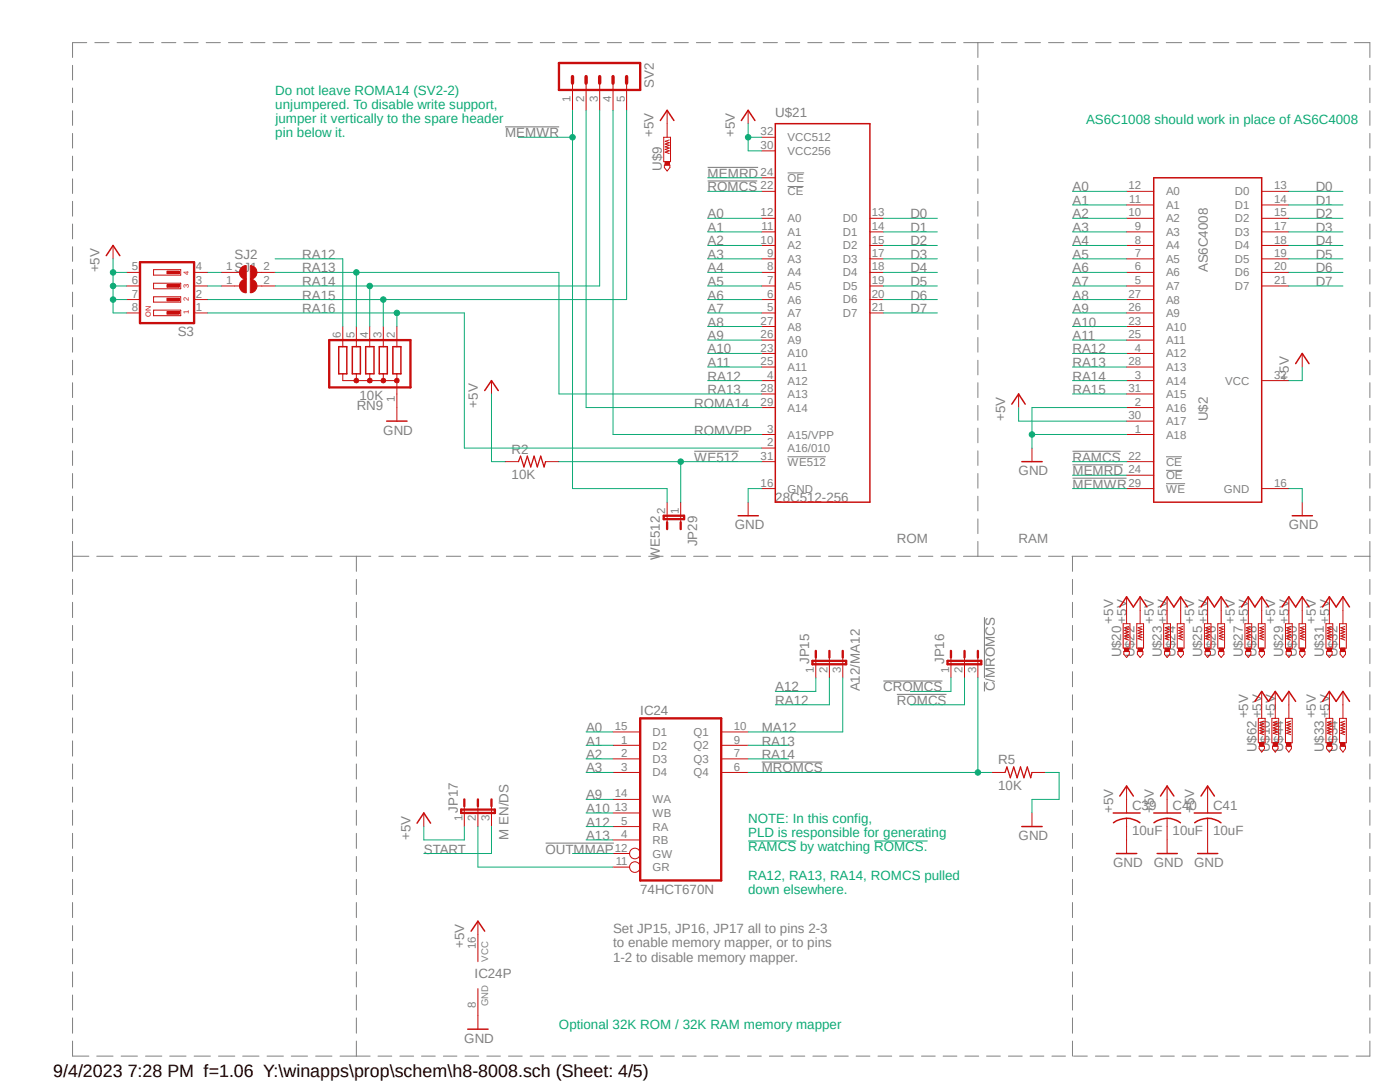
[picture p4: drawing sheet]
<svg xmlns="http://www.w3.org/2000/svg" width="279mm" height="216mm" viewBox="0 0 279 216" stroke-linecap="round" stroke-linejoin="round" font-family="sans-serif">
<path d="M14.4 8.4l259.1 202.5M273.5 8.4l-259.1 202.5" fill="none" stroke="#fff" stroke-width=".2"/>
<g fill="none" stroke="#808080" stroke-width=".2">
<path d="M14.5 13v3M14.5 17.6v2.9M17.3 8.5h-2.8v3M18.9 8.5h2.9M23.4 8.5h2.8M27.8 8.5h2.8M32.3 8.5h2.8M36.7 8.5h2.8M41.1 8.5h2.9M45.6 8.5h2.8M50 8.5h2.9M54.5 8.5h2.9"/>
<path d="M58.9 8.5h2.9M63.4 8.5h2.9M67.8 8.5h2.9M72.3 8.5h2.8M76.7 8.5h2.9M81.2 8.5h2.8M85.6 8.5h2.9M90 8.5h2.9M94.5 8.5h2.9M98.9 8.5h2.9M103.4 8.5h2.9M107.8 8.5h2.9"/>
<path d="M112.3 8.5h2.8M116.8 8.5h2.8M121.2 8.5h2.8M125.6 8.5h2.9M130.1 8.5h2.8M134.5 8.5h2.9M139 8.5h2.8M143.4 8.5h2.9M147.9 8.5h2.8M152.3 8.5h2.9M156.8 8.5h2.8M161.2 8.5h2.8"/>
<path d="M165.7 8.5h2.8M170.1 8.5h2.8M174.5 8.5h2.9M179 8.5h2.8M183.4 8.5h2.9M187.9 8.5h2.8M192.3 8.5h6M195.2 8.5v3M195.2 13v3M195.2 17.6v2.9M199.9 8.5h3.1M204.6 8.5h3"/>
<path d="M209.3 8.5h3M214 8.5h3M218.7 8.5h3M223.4 8.5h3M228 8.5h3.1M232.7 8.5h3.1M237.4 8.5h3.1M242.1 8.5h3.1M246.8 8.5h3.1M251.5 8.5h3.1M256.2 8.5h3.1M260.9 8.5h3.1"/>
<path d="M265.6 8.5h3.1M270.3 8.5h3.1v3M273.4 13v3M273.4 17.6v2.9M14.5 22.1v2.9M14.5 26.6v2.9M14.5 31.2v2.9M14.5 35.7v2.9M157.2 37.2h3.2M157.2 34.5h3.3M195.2 22.1v2.9M195.2 26.6v2.9"/>
<path d="M195.2 31.2v2.9M195.2 35.7v2.9M273.4 22.1v2.9M273.4 26.6v2.9M273.4 31.2v2.9M273.4 35.7v2.9M14.5 40.2v2.9M14.5 44.7v3M14.5 49.2v3M14.5 53.8v2.9M14.5 58.3v2.9M195.2 40.2v2.9"/>
<path d="M195.2 44.7v3M195.2 49.2v3M195.2 53.8v2.9M195.2 58.3v2.9M273.4 40.2v2.9M273.4 44.7v3M273.4 49.2v3M273.4 53.8v2.9M273.4 58.3v2.9M14.5 62.8v2.9M14.5 67.4v2.9M14.5 71.9v2.9"/>
<path d="M14.5 76.4v2.9M195.2 62.8v2.9M195.2 67.4v2.9M195.2 71.9v2.9M195.2 76.4v2.9M273.4 62.8v2.9M273.4 67.4v2.9M273.4 71.9v2.9M273.4 76.4v2.9M14.5 80.9v3M14.5 85.4v2.9M14.5 90v2.9"/>
<path d="M14.5 94.5v2.9M14.5 99v2.9M157.2 91.1h7.6M195.2 80.9v3M195.2 85.4v2.9M195.2 90v2.9M195.2 94.5v2.9M195.2 99v2.9M232.7 91.1h3.2M232.7 93.9h3.3M232.7 96.5h3.8M273.4 80.9v3"/>
<path d="M273.4 85.4v2.9M273.4 90v2.9M273.4 94.5v2.9M273.4 99v2.9M14.5 103.5v3M14.5 108v6M14.5 115.6v3M14.5 111h3.2M19.3 111h3.3M24.2 111h3.2M29 111h3.3M33.9 111h3.2"/>
<path d="M38.7 111h3.3M43.6 111h3.3M48.4 111h3.3M53.3 111h3.3M58.1 111h3.3M63 111h3.3M67.9 111h6.1M71.1 111v3M71.1 115.6v3M75.6 111h2.9M80.1 111h2.9M84.6 111h2.9"/>
<path d="M89.1 111h2.8M93.6 111h2.8M98 111h2.9M102.5 111h2.9M107 111h2.9M111.5 111h2.9M116 111h2.9M120.5 111h2.9M125 111h2.8M129.5 111h2.8M133.9 111h2.9M138.4 111h2.9"/>
<path d="M142.9 111h2.9M147.4 111h2.9M151.9 111h2.9M156.4 111h2.9M160.9 111h2.8M165.4 111h2.8M169.8 111h2.9M174.3 111h2.9M178.8 111h2.9M183.3 111h2.9M187.8 111h2.9M192.3 111h6"/>
<path d="M195.2 103.5v3M195.2 108v3M199.9 111h3.1M204.6 111h3M209.3 111h3M214 111h3M214 111v3M214 115.6v3M218.7 111h3M223.4 111h3M228 111h3.1M232.7 111h3.1"/>
<path d="M237.4 111h3.1M242.1 111h3.1M246.8 111h3.1M251.5 111h3.1M256.2 111h3.1M260.9 111h3.1M265.6 111h3.1M270.3 111h3.1M273.4 103.5v3M273.4 108v6M273.4 115.6v3M14.5 120.2v3"/>
<path d="M14.5 124.8v3M14.5 129.4v3M14.5 134v3M14.5 138.6v3M71.1 120.2v3M71.1 124.8v3M71.1 129.4v3M71.1 134v3M71.1 138.6v3M214 120.2v3M214 124.8v3M214 129.4v3"/>
<path d="M214 134v3M214 138.6v3M273.4 120.2v3M273.4 124.8v3M273.4 129.4v3M273.4 134v3M273.4 138.6v3M14.5 143.3v3M14.5 147.8v3.1M14.5 152.4v3M14.5 157.1v3M71.1 143.3v3"/>
<path d="M71.1 147.8v3.1M71.1 152.4v3M71.1 157.1v3M214 143.3v3M214 147.8v3.1M214 152.4v3M214 157.1v3M273.4 143.3v3M273.4 147.8v3.1M273.4 152.4v3M273.4 157.1v3M14.5 161.7v3"/>
<path d="M14.5 166.3v3M14.5 170.9v3M14.5 175.5v3M71.1 161.7v3M71.1 166.3v3M71.1 170.9v3M71.1 175.5v3M214 161.7v3M214 166.3v3M214 170.9v3M214 175.5v3M273.4 161.7v3"/>
<path d="M273.4 166.3v3M273.4 170.9v3M273.4 175.5v3M14.5 180.1v3M14.5 184.7v3M14.5 189.3v3M14.5 193.9v3M14.5 198.5v3M71.1 180.1v3M71.1 184.7v3M71.1 189.3v3M71.1 193.9v3"/>
<path d="M71.1 198.5v3M214 180.1v3M214 184.7v3M214 189.3v3M214 193.9v3M214 198.5v3M273.4 180.1v3M273.4 184.7v3M273.4 189.3v3M273.4 193.9v3M273.4 198.5v3M14.5 207.7v3h3.2"/>
<path d="M14.5 203.1v3.1M19.3 210.7h3.3M24.2 210.7h3.2M29 210.7h3.3M33.9 210.7h3.2M38.7 210.7h3.3M43.6 210.7h3.3M48.4 210.7h3.3M53.3 210.7h3.3M58.1 210.7h3.3M63 210.7h3.3M67.9 210.7h6"/>
<path d="M71.1 203.1v3.1M71.1 207.7v3M75.4 210.7h2.8M79.8 210.7h2.7M84.1 210.7h2.8M88.5 210.7h2.7M92.8 210.7h2.7M97.2 210.7h2.7M101.5 210.7h2.7M105.8 210.7h2.7M110.2 210.7h2.7M114.5 210.7h2.7"/>
<path d="M118.8 210.7h2.8M123.1 210.7h2.8M127.5 210.7h2.8M131.8 210.7h2.8M136.2 210.7h2.7M140.5 210.7h2.8M144.9 210.7h2.7M149.2 210.7h2.7M153.5 210.7h2.8M157.9 210.7h2.7M162.2 210.7h2.7M166.5 210.7h2.8"/>
<path d="M170.9 210.7h2.7M175.2 210.7h2.8M179.5 210.7h2.8M183.9 210.7h2.7M188.2 210.7h2.8M192.6 210.7h2.7M196.9 210.7h2.7M201.3 210.7h2.7M205.6 210.7h2.7M209.9 210.7h2.7M214 203.1v3.1M214 207.7v3"/>
<path d="M214.2 210.7h2.8M218.6 210.7h2.7M222.9 210.7h2.8M227.3 210.7h2.7M231.6 210.7h2.8M235.9 210.7h2.8M240.3 210.7h2.7M244.6 210.7h2.8M249 210.7h2.7M253.3 210.7h2.7M257.6 210.7h2.8M262 210.7h2.7"/>
<path d="M266.3 210.7h2.8M273.4 207.7v3h-2.8M273.4 203.1v3.1"/>
</g>
<g fill="none" stroke="#808080" stroke-width=".21">
<path d="M100.8 25.3h10.8M141.2 36.1h9.9M141.2 33.4h10.1M138.6 90h8.8M214 90h9.6M214 92.8h10.1M214 95.4h10.8M176.3 135.9h11.8M179 138.6h9.9M196.5 123.1v12.2M196.5 136.1v1.9M152 152.1h12.2"/>
<path d="M108.9 168.2h13.6"/>
</g>
<g fill="none" stroke="#c90d0c" stroke-width=".2">
<path d="M114.3 16.6v5.4M117 16.6v5.4M119.7 16.6v5.4M122.3 16.6v5.4M125.1 16.6v5.4M149.3 22v2.7M152 38.2h2.7M152 35.5h2.7M152 27.4h2.7M152 30.1h2.7M224.8 38.2h5.5M251.8 38.2h5.4"/>
<path d="M22.6 49v2.6M152 43.6h2.7M152 46.3h2.7M152 49h2.7M152 51.6h2.7M152 54.4h2.7M152 57.1h2.7M152 59.8h2.7M173.6 43.6h2.7M173.6 46.3h2.7M173.6 49h2.7M173.6 51.6h2.7"/>
<path d="M173.6 54.4h2.7M173.6 57.1h2.7M173.6 59.8h2.7M224.8 40.9h5.5M224.8 43.6h5.5M224.8 46.3h5.5M224.8 49h5.5M224.8 51.6h5.5M224.8 54.4h5.5M224.8 57.1h5.5M224.8 59.8h5.5M251.8 40.9h5.4"/>
<path d="M251.8 43.6h5.4M251.8 46.3h5.4M251.8 49h5.4M251.8 51.6h5.4M251.8 54.4h5.4M251.8 57.1h5.4M98.1 75.9v2.7M152 62.4h2.7M152 65.2h2.7M152 67.9h2.7M152 70.5h2.7M152 73.2h2.7"/>
<path d="M152 75.9h2.7M152 78.6h2.7M173.6 62.4h2.7M203.3 78.6v2.7M224.8 62.4h5.5M224.8 65.2h5.5M224.8 67.9h5.5M224.8 70.5h5.5M224.8 73.2h5.5M224.8 75.9h5.5M224.8 78.6h5.5M251.8 75.9h5.4"/>
<path d="M259.9 70.5v2.7M152 81.3h2.7M152 86.7h2.7M152 92.1h2.7M152 97.5h2.7M152 89.4h2.7M206 89.4v2.7M224.8 81.3h5.5M224.8 84h5.5M224.8 86.7h5.5M224.8 92.1h5.5M224.8 94.8h5.5"/>
<path d="M224.8 97.5h5.5M251.8 97.5h5.4M133.1 100.2v4M135.8 100.2v4M149.3 100.2v2.7M259.9 100.2v2.7M224.2 124.5h1.3v4.8h-1.3zM224.3 130h1.1v.6l-.6 .6-.5-.6zM225.3 125l-.8 .3 .8 .3-.8 .2 .8 .3-.8 .3 .8 .2-.8 .3 .8 .3-.8 .2 .8 .3"/>
</g>
<path d="M148 24l1.3-2 1.4 2M154.7 24.7h18.9v75.5h-18.9zM230.3 35.5h21.5v64.7h-21.5zM21.2 51l1.4-2 1.3 2M96.7 77.9l1.4-2 1.3 2M258.6 72.6l1.3-2.1 1.3 2.1M201.9 80.6l1.4-2 1.3 2M203.9 92.1h4.1M147.3 102.9h4M257.9 102.9h4" fill="none" stroke="#c90d0c" stroke-width=".3"/>
<path d="M111.5 12.6h16.3v5.3h-16.3zM132.5 102.9h4v.7h-4zM133.1 104.2v1.4M135.8 104.2v1.4" fill="none" stroke="#c90d0c" stroke-width=".47"/>
<path d="M114.3 15.3v1.3M117 15.3v1.3M119.7 15.3v1.3M122.3 15.3v1.3M125.1 15.3v1.3" fill="none" stroke="#c90d0c" stroke-width=".68"/>
<path d="M224.4 129.3h.9v.7h-.9z" fill-rule="evenodd" fill="#c90d0c"/>
<path d="M224.8 119.1v5.4M224.4 129.3h.9v.7h-.9zM226.9 124.5h1.3v4.8h-1.3zM227 130h1.1v.6l-.6 .6-.5-.6zM227.9 125l-.8 .3 .8 .3-.8 .2 .8 .3-.8 .3 .8 .2-.8 .3 .8 .3-.8 .2 .8 .3" fill="none" stroke="#c90d0c" stroke-width=".2"/>
<path d="M223.5 121.1l1.3-2 1.4 2" fill="none" stroke="#c90d0c" stroke-width=".3"/>
<path d="M227.1 129.3h.9v.7h-.9z" fill-rule="evenodd" fill="#c90d0c"/>
<path d="M227.5 119.1v5.4M227.1 129.3h.9v.7h-.9zM232.2 124.5h1.4v4.8h-1.4zM232.4 130h1.1v.6l-.6 .6-.5-.6zM233.3 125l-.8 .3 .8 .3-.8 .2 .8 .3-.8 .3 .8 .2-.8 .3 .8 .3-.8 .2 .8 .3" fill="none" stroke="#c90d0c" stroke-width=".2"/>
<path d="M226.2 121.1l1.3-2 1.4 2" fill="none" stroke="#c90d0c" stroke-width=".3"/>
<path d="M232.5 129.3h.8v.7h-.8z" fill-rule="evenodd" fill="#c90d0c"/>
<path d="M232.9 119.1v5.4M232.5 129.3h.8v.7h-.8zM234.9 124.5h1.4v4.8h-1.4zM235.1 130h1.1v.6l-.6 .6-.5-.6zM236.1 125l-.9 .3 .9 .3-.9 .2 .9 .3-.9 .3 .9 .2-.9 .3 .9 .3-.9 .2 .9 .3" fill="none" stroke="#c90d0c" stroke-width=".2"/>
<path d="M231.6 121.1l1.3-2 1.4 2" fill="none" stroke="#c90d0c" stroke-width=".3"/>
<path d="M235.2 129.3h.9v.7h-.9z" fill-rule="evenodd" fill="#c90d0c"/>
<path d="M235.6 119.1v5.4M235.2 129.3h.9v.7h-.9zM240.4 124.5h1.3v4.8h-1.3zM240.5 130h1.1v.6l-.6 .6-.5-.6zM241.4 125l-.8 .3 .8 .3-.8 .2 .8 .3-.8 .3 .8 .2-.8 .3 .8 .3-.8 .2 .8 .3" fill="none" stroke="#c90d0c" stroke-width=".2"/>
<path d="M234.3 121.1l1.3-2 1.4 2" fill="none" stroke="#c90d0c" stroke-width=".3"/>
<path d="M240.6 129.3h.8v.7h-.8z" fill-rule="evenodd" fill="#c90d0c"/>
<path d="M241 119.1v5.4M240.6 129.3h.8v.7h-.8zM243 124.5h1.4v4.8h-1.4zM243.2 130h1.1v.6l-.6 .6-.5-.6zM244.1 125l-.8 .3 .8 .3-.8 .2 .8 .3-.8 .3 .8 .2-.8 .3 .8 .3-.8 .2 .8 .3" fill="none" stroke="#c90d0c" stroke-width=".2"/>
<path d="M239.7 121.1l1.3-2 1.4 2" fill="none" stroke="#c90d0c" stroke-width=".3"/>
<path d="M243.3 129.3h.8v.7h-.8z" fill-rule="evenodd" fill="#c90d0c"/>
<path d="M243.7 119.1v5.4M243.3 129.3h.8v.7h-.8zM248.5 124.5h1.3v4.8h-1.3zM248.6 130h1v.6l-.5 .6-.5-.6zM249.5 125l-.8 .3 .8 .3-.8 .2 .8 .3-.8 .3 .8 .2-.8 .3 .8 .3-.8 .2 .8 .3" fill="none" stroke="#c90d0c" stroke-width=".2"/>
<path d="M242.4 121.1l1.3-2 1.4 2" fill="none" stroke="#c90d0c" stroke-width=".3"/>
<path d="M248.7 129.3h.9v.7h-.9z" fill-rule="evenodd" fill="#c90d0c"/>
<path d="M249.1 119.1v5.4M248.7 129.3h.9v.7h-.9zM251.1 124.5h1.4v4.8h-1.4zM251.3 130h1v.6l-.5 .6-.5-.6zM252.2 125l-.8 .3 .8 .3-.8 .2 .8 .3-.8 .3 .8 .2-.8 .3 .8 .3-.8 .2 .8 .3" fill="none" stroke="#c90d0c" stroke-width=".2"/>
<path d="M247.8 121.1l1.3-2 1.3 2" fill="none" stroke="#c90d0c" stroke-width=".3"/>
<path d="M251.4 129.3h.8v.7h-.8z" fill-rule="evenodd" fill="#c90d0c"/>
<path d="M251.8 119.1v5.4M251.4 129.3h.8v.7h-.8zM256.5 124.5h1.4v4.8h-1.4zM256.7 130h1v.6l-.5 .6-.5-.6zM257.6 125l-.8 .3 .8 .3-.8 .2 .8 .3-.8 .3 .8 .2-.8 .3 .8 .3-.8 .2 .8 .3" fill="none" stroke="#c90d0c" stroke-width=".2"/>
<path d="M250.4 121.1l1.4-2 1.4 2" fill="none" stroke="#c90d0c" stroke-width=".3"/>
<path d="M256.8 129.3h.8v.7h-.8z" fill-rule="evenodd" fill="#c90d0c"/>
<path d="M257.2 119.1v5.4M256.8 129.3h.8v.7h-.8zM259.2 124.5h1.4v4.8h-1.4zM259.4 130h1v.6l-.5 .6-.5-.6zM260.3 125l-.8 .3 .8 .3-.8 .2 .8 .3-.8 .3 .8 .2-.8 .3 .8 .3-.8 .2 .8 .3" fill="none" stroke="#c90d0c" stroke-width=".2"/>
<path d="M255.9 121.1l1.3-2 1.4 2" fill="none" stroke="#c90d0c" stroke-width=".3"/>
<path d="M259.5 129.3h.8v.7h-.8z" fill-rule="evenodd" fill="#c90d0c"/>
<path d="M259.9 119.1v5.4M259.5 129.3h.8v.7h-.8zM264.6 124.5h1.4v4.8h-1.4zM264.8 130h1.1v.6l-.6 .6-.5-.6zM265.7 125l-.8 .3 .8 .3-.8 .2 .8 .3-.8 .3 .8 .2-.8 .3 .8 .3-.8 .2 .8 .3M224.8 156.8v5.4M232.9 156.8v5.4M241 156.8v5.4M224.8 163.3v7M232.9 163.3v7M241 163.3v7" fill="none" stroke="#c90d0c" stroke-width=".2"/>
<g fill="none" stroke="#c90d0c" stroke-width=".3">
<path d="M258.6 121.1l1.3-2 1.3 2M223.5 158.8l1.3-2 1.4 2M231.6 158.8l1.3-2 1.4 2M239.7 158.8l1.3-2 1.4 2M222.2 162.2h5.3M222.2 164.2a4.4 4.4 0 0 1 5.3 0M222.8 170.3h4.1M230.3 162.2h5.3M230.3 164.2a4.4 4.4 0 0 1 5.3 0M230.9 170.3h4M238.3 162.2h5.4M238.4 164.2a4.3 4.3 0 0 1 5.3 0"/>
<path d="M239 170.3h4"/>
</g>
<path d="M264.9 129.3h.8v.7h-.8z" fill-rule="evenodd" fill="#c90d0c"/>
<path d="M265.3 119.1v5.4M264.9 129.3h.8v.7h-.8zM267.3 124.5h1.4v4.8h-1.4zM267.5 130h1v.6l-.5 .6-.5-.6zM268.4 125l-.8 .3 .8 .3-.8 .2 .8 .3-.8 .3 .8 .2-.8 .3 .8 .3-.8 .2 .8 .3" fill="none" stroke="#c90d0c" stroke-width=".2"/>
<path d="M263.9 121.1l1.4-2 1.4 2" fill="none" stroke="#c90d0c" stroke-width=".3"/>
<path d="M267.6 129.3h.8v.7h-.8z" fill-rule="evenodd" fill="#c90d0c"/>
<path d="M268 119.1v5.4M267.6 129.3h.8v.7h-.8zM264.6 143.3h1.4v4.9h-1.4zM264.8 148.9h1.1v.5l-.6 .7-.5-.7zM265.7 143.9l-.8 .2 .8 .3-.8 .3 .8 .2-.8 .3 .8 .3-.8 .3 .8 .2-.8 .3 .8 .3" fill="none" stroke="#c90d0c" stroke-width=".2"/>
<path d="M266.7 121.1l1.3-2 1.3 2" fill="none" stroke="#c90d0c" stroke-width=".3"/>
<path d="M264.9 148.2h.8v.7h-.8z" fill-rule="evenodd" fill="#c90d0c"/>
<path d="M265.3 138v5.3M264.9 148.2h.8v.7h-.8zM267.3 143.3h1.4v4.9h-1.4zM267.5 148.9h1v.5l-.5 .7-.5-.7zM268.4 143.9l-.8 .2 .8 .3-.8 .3 .8 .2-.8 .3 .8 .3-.8 .3 .8 .2-.8 .3 .8 .3" fill="none" stroke="#c90d0c" stroke-width=".2"/>
<path d="M263.9 140l1.4-2 1.4 2" fill="none" stroke="#c90d0c" stroke-width=".3"/>
<path d="M267.6 148.2h.8v.7h-.8z" fill-rule="evenodd" fill="#c90d0c"/>
<path d="M30.6 53.8h5.5v1.1h-5.5zM30.6 56.5h5.5v1.1h-5.5zM30.6 59.2h5.5v1.1h-5.5zM30.6 61.9h5.5v1.1h-5.5zM268 138v5.3M267.6 148.2h.8v.7h-.8z" fill="none" stroke="#c90d0c" stroke-width=".2"/>
<path d="M266.7 140l1.3-2 1.3 2" fill="none" stroke="#c90d0c" stroke-width=".3"/>
<path d="M27.9 52.3h10.8v12.2h-10.8z" fill="none" stroke="#c90d0c" stroke-width=".47"/>
<path d="M33.3 62.2h2.5v.5h-2.5z" fill-rule="evenodd" fill="#c90d0c"/>
<path d="M33.3 62.2h2.5v.5h-2.5z" fill="none" stroke="#c90d0c" stroke-width=".2"/>
<path d="M33.3 59.5h2.5v.5h-2.5z" fill-rule="evenodd" fill="#c90d0c"/>
<path d="M33.3 59.5h2.5v.5h-2.5z" fill="none" stroke="#c90d0c" stroke-width=".2"/>
<path d="M33.3 56.8h2.5v.5h-2.5z" fill-rule="evenodd" fill="#c90d0c"/>
<path d="M33.3 56.8h2.5v.5h-2.5z" fill="none" stroke="#c90d0c" stroke-width=".2"/>
<path d="M33.3 54.1h2.5v.5h-2.5z" fill-rule="evenodd" fill="#c90d0c"/>
<g fill="none" stroke="#c90d0c" stroke-width=".2">
<path d="M132.5 27.4h1.3v4.9h-1.3zM132.6 32.9h1.1v.5l-.6 .7-.5-.7zM133.6 27.9l-.8 .3 .8 .3-.8 .2 .8 .3-.8 .3 .8 .2-.8 .3 .8 .3-.8 .3 .8 .2M25.3 54.4h2.6M25.3 57.1h2.6M25.3 59.8h2.6M33.3 54.1h2.5v.5h-2.5zM38.7 54.4h2.7M38.7 57.1h2.7M38.7 59.8h2.7M25.3 62.4h2.6M38.7 62.4h2.7"/>
<path d="M79.2 81.3v2.7M100.8 92.1h2.7M108.9 92.1h2.6"/>
</g>
<path d="M77.2 84h4" fill="none" stroke="#c90d0c" stroke-width=".3"/>
<path d="M103.5 92.1l.4-1.1 .7 2.2 .6-2.2 .7 2.2 .7-2.2 .6 2.2 .7-2.2 .7 2.2 .3-1.1" fill="none" stroke="#c90d0c" stroke-width=".25"/>
<path d="M132.7 32.3h.9v.6h-.9z" fill-rule="evenodd" fill="#c90d0c"/>
<g fill="none" stroke="#c90d0c" stroke-width=".2">
<path d="M132.7 32.3h.9v.6h-.9zM133.1 22v5.4M68.4 74.6v1.3h10.8M68.4 67.9v1.3M71.1 67.9v1.3M71.1 74.6v1.3M73.8 67.9v1.3M73.8 74.6v1.3M76.5 67.9v1.3M76.5 74.6v1.3M79.2 67.9v1.3M79.2 74.6v4"/>
<path d="M122.3 148.7h5.5M122.3 151.4h5.5M122.3 154.1h5.5M122.3 146h5.5M122.3 159.5h5.5M143.9 148.7h5.4M143.9 151.4h5.4M143.9 154.1h5.4M143.9 146h5.4M122.3 167.6h5.5M122.3 164.9h5.5M122.3 173h3.3"/>
<path d="M122.3 170.3h3.3M122.3 162.2h5.5"/>
<circle cx="126.7" cy="170.3" r="1.06"/>
<circle cx="126.7" cy="173" r="1.06"/>
</g>
<path d="M131.8 24l1.3-2 1.4 2M67.6 69.2h1.6v5.4h-1.6zM70.3 69.2h1.6v5.4h-1.6zM73 69.2h1.6v5.4h-1.6zM75.7 69.2h1.6v5.4h-1.6zM78.4 69.2h1.6v5.4h-1.6z" fill="none" stroke="#c90d0c" stroke-width=".3"/>
<path d="M65.7 67.9h16.2v9.4h-16.2zM127.8 143.3h16.1v32.4h-16.1z" fill="none" stroke="#c90d0c" stroke-width=".47"/>
<path d="M70.8 75.6l.3-.2 .4 .2 .1 .3-.1 .4-.4 .1-.3-.1-.2-.4h.6h-.6z" fill-rule="evenodd" fill="#c90d0c"/>
<path d="M70.8 75.6l.3-.2 .4 .2 .1 .3-.1 .4-.4 .1-.3-.1-.2-.4h.6h-.6z" fill="none" stroke="#c90d0c" stroke-width=".2"/>
<path d="M73.4 75.6l.4-.2 .4 .2 .1 .3-.1 .4-.4 .1-.4-.1-.1-.4h.6h-.6z" fill-rule="evenodd" fill="#c90d0c"/>
<path d="M73.4 75.6l.4-.2 .4 .2 .1 .3-.1 .4-.4 .1-.4-.1-.1-.4h.6h-.6z" fill="none" stroke="#c90d0c" stroke-width=".2"/>
<path d="M76.2 75.6l.3-.2 .3 .2 .2 .3-.2 .4-.3 .1-.3-.1-.2-.4h.5h-.5z" fill-rule="evenodd" fill="#c90d0c"/>
<path d="M76.2 75.6l.3-.2 .3 .2 .2 .3-.2 .4-.3 .1-.3-.1-.2-.4h.5h-.5z" fill="none" stroke="#c90d0c" stroke-width=".2"/>
<path d="M78.9 75.6l.3-.2 .3 .2 .2 .3-.2 .4-.3 .1-.3-.1-.2-.4h.5h-.5z" fill-rule="evenodd" fill="#c90d0c"/>
<path d="M68.4 65.2v2.7M71.1 65.2v2.7M73.8 65.2v2.7M76.5 65.2v2.7M78.9 75.6l.3-.2 .3 .2 .2 .3-.2 .4-.3 .1-.3-.1-.2-.4h.5h-.5zM79.2 65.2v2.7M79.2 78.6v2.7" fill="none" stroke="#c90d0c" stroke-width=".2"/>
<path d="M50 55.7a1.35 1.35 0 0 1 1.3 1.4 1.35 1.35 0 0 1-1.3 1.3z" fill-rule="evenodd" fill="#c90d0c"/>
<path d="M50 55.7a1.35 1.35 0 0 1 1.3 1.4 1.35 1.35 0 0 1-1.3 1.3z" fill="none" stroke="#c90d0c" stroke-width=".2"/>
<path d="M48.2 56.1l.3-.3 .6-.1v2.7a1.37 1.37 0 0 1-1.2-.8 1.37 1.37 0 0 1 .3-1.5z" fill-rule="evenodd" fill="#c90d0c"/>
<path d="M44.2 57.1h3.6M48.2 56.1l.3-.3 .6-.1v2.7a1.37 1.37 0 0 1-1.2-.8 1.37 1.37 0 0 1 .3-1.5zM51.3 57.1h3.6" fill="none" stroke="#c90d0c" stroke-width=".2"/>
<path d="M50 53a1.35 1.35 0 0 1 1.3 1.4 1.35 1.35 0 0 1-1.3 1.3z" fill-rule="evenodd" fill="#c90d0c"/>
<path d="M50 53a1.35 1.35 0 0 1 1.3 1.4 1.35 1.35 0 0 1-1.3 1.3z" fill="none" stroke="#c90d0c" stroke-width=".2"/>
<path d="M48.2 53.4l.3-.3 .6-.1v2.7a1.36 1.36 0 0 1-1.2-.8 1.36 1.36 0 0 1 .3-1.5z" fill-rule="evenodd" fill="#c90d0c"/>
<g fill="none" stroke="#c90d0c" stroke-width=".2">
<path d="M44.2 54.4h3.6M48.2 53.4l.3-.3 .6-.1v2.7a1.36 1.36 0 0 1-1.2-.8 1.36 1.36 0 0 1 .3-1.5zM51.3 54.4h3.6M162.8 131.2v4.1M165.5 131.2v4.1M168.2 131.2v4.1M189.8 131.2v4.1M192.5 131.2v4.1M195.2 131.2v4.1M197.9 154.1h2.7M206 154.1h2.7M253.8 143.3h1.4v4.9h-1.4z"/>
<path d="M254 148.9h1.1v.5l-.6 .7-.5-.7zM254.9 143.9l-.8 .2 .8 .3-.8 .3 .8 .2-.8 .3 .8 .3-.8 .3 .8 .2-.8 .3 .8 .3M84.6 162.2v2.7M92.7 160.9v4M95.4 160.9v4M98.1 160.9v4M206 162.2v2.7M95.4 183.8v8.1M95.4 197.3v8.1"/>
</g>
<path d="M162.1 131.9h6.8v.6h-6.8zM162.8 129.9v1.3M165.5 129.9v1.3M168.2 129.9v1.3M189.1 131.9h6.7v.6h-6.7zM189.8 129.9v1.3M192.5 129.9v1.3M195.2 129.9v1.3M92.7 159.5v1.4M95.4 159.5v1.4M98.1 159.5v1.4M92 161.5h6.8v.7h-6.8z" fill="none" stroke="#c90d0c" stroke-width=".47"/>
<path d="M83.2 164.3l1.4-2.1 1.3 2.1M203.9 164.9h4.1M94 185.8l1.4-2 1.3 2M93.3 205.4h4.1" fill="none" stroke="#c90d0c" stroke-width=".3"/>
<path d="M200.6 154.1l.4-1.1 .6 2.2 .7-2.2 .7 2.2 .7-2.2 .6 2.2 .7-2.2 .7 2.2 .3-1.1" fill="none" stroke="#c90d0c" stroke-width=".25"/>
<path d="M254.1 148.2h.8v.7h-.8z" fill-rule="evenodd" fill="#c90d0c"/>
<path d="M254.5 138v5.3M254.1 148.2h.8v.7h-.8zM256.5 143.3h1.4v4.9h-1.4zM256.7 148.9h1v.5l-.5 .7-.5-.7zM257.6 143.9l-.8 .2 .8 .3-.8 .3 .8 .2-.8 .3 .8 .3-.8 .3 .8 .2-.8 .3 .8 .3" fill="none" stroke="#c90d0c" stroke-width=".2"/>
<path d="M253.2 140l1.3-2 1.4 2" fill="none" stroke="#c90d0c" stroke-width=".3"/>
<path d="M256.8 148.2h.8v.7h-.8z" fill-rule="evenodd" fill="#c90d0c"/>
<path d="M257.2 138v5.3M251.1 143.3h1.4v4.9h-1.4zM251.3 148.9h1v.5l-.5 .7-.5-.7zM252.2 143.9l-.8 .2 .8 .3-.8 .3 .8 .2-.8 .3 .8 .3-.8 .3 .8 .2-.8 .3 .8 .3M256.8 148.2h.8v.7h-.8z" fill="none" stroke="#c90d0c" stroke-width=".2"/>
<path d="M255.9 140l1.3-2 1.4 2" fill="none" stroke="#c90d0c" stroke-width=".3"/>
<path d="M251.4 148.2h.8v.7h-.8z" fill-rule="evenodd" fill="#c90d0c"/>
<path d="M251.8 138v5.3M251.4 148.2h.8v.7h-.8z" fill="none" stroke="#c90d0c" stroke-width=".2"/>
<path d="M250.4 140l1.4-2 1.4 2" fill="none" stroke="#c90d0c" stroke-width=".3"/>
<path d="M149.3 167.8h9.6M174.5 167.8h10.6" fill="none" stroke="#0dab76" stroke-width=".21"/>
<g fill="none" stroke="#0dab76" stroke-width=".2">
<path d="M117 22v59.3h35M122.3 22v64.7h29.7M149.3 27.4h2.7M149.3 24.7v5.4h2.7M214 38.2h10.8M257.2 38.2h10.8M141.2 43.6h10.8M141.2 46.3h10.8M141.2 49h10.8M141.2 51.6h10.8M141.2 54.4h10.8M141.2 57.1h10.8"/>
<path d="M141.2 59.8h10.8M176.3 43.6h10.8M176.3 46.3h10.8M176.3 49h10.8M176.3 51.6h10.8M176.3 54.4h10.8M176.3 57.1h10.8M176.3 59.8h10.8M214 43.6h10.8M214 40.9h10.8M214 46.3h10.8M214 49h10.8"/>
<path d="M214 51.6h10.8M214 54.4h10.8M214 57.1h10.8M214 59.8h10.8M257.2 43.6h10.8M257.2 40.9h10.8M257.2 46.3h10.8M257.2 49h10.8M257.2 51.6h10.8M257.2 54.4h10.8M257.2 57.1h10.8M98.1 78.6v13.5h2.7"/>
<path d="M141.2 62.4h10.8M141.2 65.2h10.8M141.2 67.9h10.8M141.2 70.5h10.8M141.2 73.2h10.8M176.3 62.4h10.8M214 62.4h10.8M214 65.2h10.8M214 67.9h10.8M259.9 73.2v2.7h-2.7M203.3 81.3v2.7h21.5M214 92.1h10.8"/>
<path d="M162.8 135.3v2.7h-8.1M117 146h5.3M117 148.7h5.3M117 151.4h5.3M117 154.1h5.3M117 159.5h5.3M117 162.2h5.3M117 164.9h5.3"/>
</g>
<circle cx="149.3" cy="27.4" r=".55" fill="#0dab76"/>
<g fill="none" stroke="#0dab76" stroke-width=".2">
<path d="M22.6 51.6v10.8h2.7M22.6 59.8h2.7"/>
<circle cx="149.3" cy="27.4" r=".55"/>
</g>
<circle cx="22.6" cy="59.8" r=".55" fill="#0dab76"/>
<g fill="none" stroke="#0dab76" stroke-width=".2">
<path d="M22.6 57.1h2.7"/>
<circle cx="22.6" cy="59.8" r=".55"/>
</g>
<circle cx="22.6" cy="57.1" r=".55" fill="#0dab76"/>
<g fill="none" stroke="#0dab76" stroke-width=".2">
<path d="M22.6 54.4h2.7"/>
<circle cx="22.6" cy="57.1" r=".55"/>
</g>
<circle cx="22.6" cy="54.4" r=".55" fill="#0dab76"/>
<g fill="none" stroke="#0dab76" stroke-width=".2">
<path d="M152 97.5h-2.7v2.7M206 86.7h18.8M224.8 81.3h-18.8v8.1M84.6 164.9v2.7h8.1v-2.7"/>
<circle cx="22.6" cy="54.4" r=".55"/>
</g>
<circle cx="206" cy="86.7" r=".55" fill="#0dab76"/>
<g fill="none" stroke="#0dab76" stroke-width=".2">
<path d="M141.2 38.2h10.8M111.5 92.1h40.5M135.8 92.1v8.1M257.2 97.5h2.7v2.7M192.5 135.3v5.3h-10.8M208.7 154.1h2.7v5.4h-5.4v2.7"/>
<circle cx="206" cy="86.7" r=".55"/>
</g>
<circle cx="135.8" cy="92.1" r=".55" fill="#0dab76"/>
<g fill="none" stroke="#0dab76" stroke-width=".2">
<path d="M41.4 62.4h51.3v27h59.3M79.2 62.4v2.8"/>
<circle cx="135.8" cy="92.1" r=".55"/>
</g>
<circle cx="79.2" cy="62.4" r=".55" fill="#0dab76"/>
<g fill="none" stroke="#0dab76" stroke-width=".2">
<path d="M103.5 27.4h10.8M114.3 22v75.5h18.8v2.7M141.2 35.5h10.8M214 94.8h10.8M214 97.5h10.8"/>
<circle cx="79.2" cy="62.4" r=".55"/>
</g>
<circle cx="114.3" cy="27.4" r=".55" fill="#0dab76"/>
<g fill="none" stroke="#0dab76" stroke-width=".2">
<path d="M54.9 54.4h56.6v24.2h40.5M71.1 54.4v10.8"/>
<circle cx="114.3" cy="27.4" r=".55"/>
</g>
<circle cx="71.1" cy="54.4" r=".55" fill="#0dab76"/>
<g fill="none" stroke="#0dab76" stroke-width=".2">
<path d="M119.7 22v35.1h-64.8M73.8 57.1v8.1M214 73.2h10.8M214 75.9h10.8M149.3 148.7h8.1"/>
<circle cx="71.1" cy="54.4" r=".55"/>
</g>
<circle cx="73.8" cy="57.1" r=".55" fill="#0dab76"/>
<g fill="none" stroke="#0dab76" stroke-width=".2">
<path d="M125.1 22v37.8h-83.7M76.5 59.8v5.4M214 78.6h10.8M149.3 151.4h8.1"/>
<circle cx="73.8" cy="57.1" r=".55"/>
</g>
<circle cx="76.5" cy="59.8" r=".55" fill="#0dab76"/>
<g fill="none" stroke="#0dab76" stroke-width=".2">
<path d="M41.4 54.4h2.8M41.4 57.1h2.8M54.9 51.6h13.5v13.6M141.2 75.9h10.8M214 70.5h10.8M165.5 135.3v5.3h-10.8M168.2 135.3v10.7h-18.9M195.2 135.3v18.8M149.3 154.1h48.6M114.3 170.3h8M117 167.6h5.3"/>
<circle cx="76.5" cy="59.8" r=".55"/>
</g>
<circle cx="195.2" cy="154.1" r=".55" fill="#0dab76"/>
<g fill="none" stroke="#0dab76" stroke-width=".2">
<path d="M189.8 135.3v2.7h-8.1M95.4 164.9v8.1h26.9M98.1 164.9v5.4h-13.5"/>
<circle cx="195.2" cy="154.1" r=".55"/>
</g>
<text font-size="3.6" x="10.6" y="214.9">9/4/2023 7:28 PM f=1.06 Y:\winapps\prop\schem\h8-8008.sch (Sheet: 4/5)</text>
<g font-size="2.7" fill="#808080">
<text x="130.5" y="17.6" transform="rotate(-90 130.5 17.6)">SV2</text>
<text x="154.7" y="23.4">U$21</text>
<text x="100.8" y="27.4">MEMWR</text>
<text x="130.4" y="27.4" transform="rotate(-90 130.4 27.4)">+5V</text>
<text x="146.6" y="27.4" transform="rotate(-90 146.6 27.4)">+5V</text>
<text x="132.1" y="34.1" transform="rotate(-90 132.1 34.1)">U$9</text>
<text x="141.2" y="35.5">MEMRD</text>
<text x="141.2" y="38.2">ROMCS</text>
<text x="214" y="38.2">A0</text>
<text x="214" y="40.9">A1</text>
<text x="262.6" y="38.2">D0</text>
<text x="262.6" y="40.9">D1</text>
<text x="141.2" y="43.6">A0</text>
<text x="141.2" y="46.3">A1</text>
<text x="181.7" y="43.6">D0</text>
<text x="181.7" y="46.3">D1</text>
<text x="214" y="43.6">A2</text>
<text x="214" y="46.3">A3</text>
<text x="262.6" y="43.6">D2</text>
<text x="262.6" y="46.3">D3</text>
<text x="46.8" y="51.6">SJ2</text>
<text x="60.3" y="51.6">RA12</text>
<text x="141.2" y="49">A2</text>
<text x="141.2" y="51.6">A3</text>
<text x="181.7" y="49">D2</text>
<text x="181.7" y="51.6">D3</text>
<text x="214" y="49">A4</text>
<text x="214" y="51.6">A5</text>
<text x="262.6" y="49">D4</text>
<text x="262.6" y="51.6">D5</text>
<text x="19.9" y="54.4" transform="rotate(-90 19.9 54.4)">+5V</text>
<text x="46.8" y="54.4">SJ1</text>
<text x="60.3" y="54.4">RA13</text>
<text x="60.3" y="57.1">RA14</text>
<text x="60.3" y="59.8">RA15</text>
<text x="141.2" y="54.4">A4</text>
<text x="141.2" y="57.1">A5</text>
<text x="141.2" y="59.8">A6</text>
<text x="181.7" y="54.4">D4</text>
<text x="181.7" y="57.1">D5</text>
<text x="181.7" y="59.8">D6</text>
<text x="214" y="54.4">A6</text>
<text x="214" y="57.1">A7</text>
<text x="214" y="59.8">A8</text>
<text x="241" y="54.4" transform="rotate(-90 241 54.4)">AS6C4008</text>
<text x="262.6" y="54.4">D6</text>
<text x="262.6" y="57.1">D7</text>
<text x="60.3" y="62.4">RA16</text>
<text x="141.2" y="62.4">A7</text>
<text x="141.2" y="65.2">A8</text>
<text x="181.7" y="62.4">D7</text>
<text x="214" y="62.4">A9</text>
<text x="214" y="65.2">A10</text>
<text x="35.5" y="67.1">S3</text>
<text x="141.2" y="67.9">A9</text>
<text x="141.2" y="70.5">A10</text>
<text x="214" y="67.9">A11</text>
<text x="214" y="70.5">RA12</text>
<text x="141.2" y="73.2">A11</text>
<text x="141.2" y="75.9">RA12</text>
<text x="214" y="73.2">RA13</text>
<text x="214" y="75.9">RA14</text>
<text x="257.2" y="75.9" transform="rotate(-90 257.2 75.9)">+5V</text>
<text x="71.2" y="81.9">RN9</text>
<text x="71.8" y="79.8">10K</text>
<text x="95.4" y="81.3" transform="rotate(-90 95.4 81.3)">+5V</text>
<text x="138.6" y="81.3">ROMA14</text>
<text x="141.2" y="78.6">RA13</text>
<text x="214" y="78.6">RA15</text>
<text x="76.5" y="86.7">GND</text>
<text x="138.6" y="86.7">ROMVPP</text>
<text x="200.6" y="84" transform="rotate(-90 200.6 84)">+5V</text>
<text x="241" y="84" transform="rotate(-90 241 84)">U$2</text>
<text x="102.1" y="90.5">R2</text>
<text x="102.1" y="95.6">10K</text>
<text x="138.6" y="92.1">WE512</text>
<text x="203.3" y="94.8">GND</text>
<text x="214" y="92.1">RAMCS</text>
<text x="214" y="94.8">MEMRD</text>
<text x="154.7" y="100.2">28C512-256</text>
<text x="214" y="97.5">MEMWR</text>
<text x="146.6" y="105.6">GND</text>
<text x="257.2" y="105.6">GND</text>
<text x="131.7" y="111.8" transform="rotate(-90 131.7 111.8)">WE512</text>
<text x="139.1" y="109" transform="rotate(-90 139.1 109)">JP29</text>
<text x="179" y="108.3">ROM</text>
<text x="203.3" y="108.3">RAM</text>
<text x="222.2" y="124.5" transform="rotate(-90 222.2 124.5)">+5V</text>
<text x="224.8" y="124.5" transform="rotate(-90 224.8 124.5)">+5V</text>
<text x="230.3" y="124.5" transform="rotate(-90 230.3 124.5)">+5V</text>
<text x="232.9" y="124.5" transform="rotate(-90 232.9 124.5)">+5V</text>
<text x="238.3" y="124.5" transform="rotate(-90 238.3 124.5)">+5V</text>
<text x="241" y="124.5" transform="rotate(-90 241 124.5)">+5V</text>
<text x="246.4" y="124.5" transform="rotate(-90 246.4 124.5)">+5V</text>
<text x="249.1" y="124.5" transform="rotate(-90 249.1 124.5)">+5V</text>
<text x="254.5" y="124.5" transform="rotate(-90 254.5 124.5)">+5V</text>
<text x="257.2" y="124.5" transform="rotate(-90 257.2 124.5)">+5V</text>
<text x="262.6" y="124.5" transform="rotate(-90 262.6 124.5)">+5V</text>
<text x="265.3" y="124.5" transform="rotate(-90 265.3 124.5)">+5V</text>
<text x="223.8" y="131.2" transform="rotate(-90 223.8 131.2)">U$20</text>
<text x="226.4" y="131.2" transform="rotate(-90 226.4 131.2)">U$22</text>
<text x="231.9" y="131.2" transform="rotate(-90 231.9 131.2)">U$23</text>
<text x="234.6" y="131.2" transform="rotate(-90 234.6 131.2)">U$24</text>
<text x="239.9" y="131.2" transform="rotate(-90 239.9 131.2)">U$25</text>
<text x="242.7" y="131.2" transform="rotate(-90 242.7 131.2)">U$26</text>
<text x="248" y="131.2" transform="rotate(-90 248 131.2)">U$27</text>
<text x="250.7" y="131.2" transform="rotate(-90 250.7 131.2)">U$28</text>
<text x="256.1" y="131.2" transform="rotate(-90 256.1 131.2)">U$29</text>
<text x="258.8" y="131.2" transform="rotate(-90 258.8 131.2)">U$30</text>
<text x="264.2" y="131.2" transform="rotate(-90 264.2 131.2)">U$31</text>
<text x="266.9" y="131.2" transform="rotate(-90 266.9 131.2)">U$32</text>
<text x="154.7" y="138">A12</text>
<text x="161.5" y="132.5" transform="rotate(-90 161.5 132.5)">JP15</text>
<text x="171.6" y="138" transform="rotate(-90 171.6 138)">A12/MA12</text>
<text x="176.3" y="138">CROMCS</text>
<text x="188.4" y="132.5" transform="rotate(-90 188.4 132.5)">JP16</text>
<text x="198.5" y="138" transform="rotate(-90 198.5 138)">C/MROMCS</text>
<text x="127.8" y="142.7">IC24</text>
<text x="154.7" y="140.6">RA12</text>
<text x="179" y="140.6">ROMCS</text>
<text x="249.1" y="143.3" transform="rotate(-90 249.1 143.3)">+5V</text>
<text x="251.8" y="143.3" transform="rotate(-90 251.8 143.3)">+5V</text>
<text x="254.5" y="143.3" transform="rotate(-90 254.5 143.3)">+5V</text>
<text x="262.6" y="143.3" transform="rotate(-90 262.6 143.3)">+5V</text>
<text x="265.3" y="143.3" transform="rotate(-90 265.3 143.3)">+5V</text>
<text x="117" y="146">A0</text>
<text x="117" y="148.8">A1</text>
<text x="152" y="148.8">RA13</text>
<text x="152" y="146">MA12</text>
<text x="117" y="151.4">A2</text>
<text x="117" y="154.1">A3</text>
<text x="152" y="151.4">RA14</text>
<text x="152" y="154.1">MROMCS</text>
<text x="199.2" y="152.5">R5</text>
<text x="250.7" y="150.1" transform="rotate(-90 250.7 150.1)">U$62</text>
<text x="253.4" y="150.1" transform="rotate(-90 253.4 150.1)">U$10</text>
<text x="256.1" y="150.1" transform="rotate(-90 256.1 150.1)">U$44</text>
<text x="264.2" y="150.1" transform="rotate(-90 264.2 150.1)">U$33</text>
<text x="266.9" y="150.1" transform="rotate(-90 266.9 150.1)">U$34</text>
<text x="117" y="159.5">A9</text>
<text x="199.2" y="157.6">10K</text>
<text x="225.9" y="161.5">C39</text>
<text x="234" y="161.5">C40</text>
<text x="242.1" y="161.5">C41</text>
<text x="81.9" y="167.6" transform="rotate(-90 81.9 167.6)">+5V</text>
<text x="91.4" y="162.2" transform="rotate(-90 91.4 162.2)">JP17</text>
<text x="101.5" y="167.6" transform="rotate(-90 101.5 167.6)">M EN/DS</text>
<text x="117" y="162.2">A10</text>
<text x="117" y="164.9">A12</text>
<text x="117" y="167.6">A13</text>
<text x="203.3" y="167.6">GND</text>
<text x="222.2" y="162.2" transform="rotate(-90 222.2 162.2)">+5V</text>
<text x="225.9" y="166.7">10uF</text>
<text x="230.3" y="162.2" transform="rotate(-90 230.3 162.2)">+5V</text>
<text x="234" y="166.7">10uF</text>
<text x="238.3" y="162.2" transform="rotate(-90 238.3 162.2)">+5V</text>
<text x="242.1" y="166.7">10uF</text>
<text x="84.6" y="170.3">START</text>
<text x="108.9" y="170.3">OUTMMAP</text>
<text x="222.2" y="173">GND</text>
<text x="230.3" y="173">GND</text>
<text x="238.3" y="173">GND</text>
<text x="127.8" y="178.4">74HCT670N</text>
<text x="92.7" y="189.2" transform="rotate(-90 92.7 189.2)">+5V</text>
<text x="122.3" y="186.2">Set JP15, JP16, JP17 all to pins 2-3</text>
<text x="122.3" y="189.1">to enable memory mapper, or to pins</text>
<text x="122.3" y="191.9">1-2 to disable memory mapper.</text>
<text x="94.7" y="195.2">IC24P</text>
<text x="92.7" y="208.1">GND</text>
</g>
<g font-size="2.7" fill="#0dab76">
<text x="54.9" y="18.9">Do not leave ROMA14 (SV2-2)</text>
<text x="54.9" y="21.7">unjumpered. To disable write support,</text>
<text x="54.9" y="27.4">pin below it.</text>
<text x="54.9" y="24.6">jumper it vertically to the spare header</text>
<text x="216.7" y="24.7">AS6C1008 should work in place of AS6C4008</text>
<text x="149.3" y="164.2">NOTE: In this config,</text>
<text x="149.3" y="167">PLD is responsible for generating</text>
<text x="149.3" y="169.9">RAMCS by watching ROMCS.</text>
<text x="149.3" y="175.6">RA12, RA13, RA14, ROMCS pulled</text>
<text x="149.3" y="178.4">down elsewhere.</text>
<text x="111.5" y="205.4">Optional 32K ROM / 32K RAM memory mapper</text>
</g>
<g font-size="2.3" fill="#808080">
<text x="113.9" y="20.4" transform="rotate(-90 113.9 20.4)">1</text>
<text x="116.6" y="20.4" transform="rotate(-90 116.6 20.4)">2</text>
<text x="119.3" y="20.4" transform="rotate(-90 119.3 20.4)">3</text>
<text x="122" y="20.4" transform="rotate(-90 122 20.4)">4</text>
<text x="124.7" y="20.4" transform="rotate(-90 124.7 20.4)">5</text>
<text x="151.8" y="27">32</text>
<text x="151.8" y="29.7">30</text>
<text x="157.2" y="28.2">VCC512</text>
<text x="151.8" y="35.1">24</text>
<text x="157.2" y="30.9">VCC256</text>
<text x="151.8" y="37.8">22</text>
<text x="157.2" y="39">CE</text>
<text x="157.2" y="36.3">OE</text>
<text x="225.2" y="37.8">12</text>
<text x="225.4" y="40.5">11</text>
<text x="232.7" y="39">A0</text>
<text x="232.7" y="41.7">A1</text>
<text x="246.4" y="39">D0</text>
<text x="246.4" y="41.7">D1</text>
<text x="254.3" y="37.8">13</text>
<text x="254.3" y="40.5">14</text>
<text x="151.8" y="43.2">12</text>
<text x="152" y="45.9">11</text>
<text x="157.2" y="44.4">A0</text>
<text x="157.2" y="47.1">A1</text>
<text x="168.2" y="44.4">D0</text>
<text x="168.2" y="47.1">D1</text>
<text x="174" y="43.2">13</text>
<text x="174" y="45.9">14</text>
<text x="225.2" y="43.2">10</text>
<text x="226.5" y="45.9">9</text>
<text x="232.7" y="44.4">A2</text>
<text x="232.7" y="47.1">A3</text>
<text x="246.4" y="44.4">D2</text>
<text x="246.4" y="47.1">D3</text>
<text x="254.3" y="43.2">15</text>
<text x="254.3" y="45.9">17</text>
<text x="26.3" y="54">5</text>
<text x="39.1" y="54">4</text>
<text x="45.2" y="54">1</text>
<text x="52.6" y="54">2</text>
<text x="151.8" y="48.6">10</text>
<text x="153.1" y="51.3">9</text>
<text x="153.1" y="54">8</text>
<text x="157.2" y="49.8">A2</text>
<text x="157.2" y="52.5">A3</text>
<text x="168.2" y="49.8">D2</text>
<text x="168.2" y="52.5">D3</text>
<text x="174" y="48.6">15</text>
<text x="174" y="51.3">17</text>
<text x="174" y="54">18</text>
<text x="226.5" y="48.6">8</text>
<text x="226.5" y="51.3">7</text>
<text x="226.5" y="54">6</text>
<text x="232.7" y="49.8">A4</text>
<text x="232.7" y="52.5">A5</text>
<text x="246.4" y="49.8">D4</text>
<text x="246.4" y="52.5">D5</text>
<text x="254.3" y="48.6">18</text>
<text x="254.3" y="51.3">19</text>
<text x="254.3" y="54">20</text>
<text x="26.3" y="56.7">6</text>
<text x="26.3" y="59.4">7</text>
<text x="39.1" y="59.4">2</text>
<text x="39.1" y="56.7">3</text>
<text x="45.2" y="56.7">1</text>
<text x="52.6" y="56.7">2</text>
<text x="153.1" y="56.7">7</text>
<text x="153.1" y="59.4">6</text>
<text x="157.2" y="55.2">A4</text>
<text x="157.2" y="57.9">A5</text>
<text x="168.2" y="55.2">D4</text>
<text x="168.2" y="57.9">D5</text>
<text x="174" y="56.7">19</text>
<text x="174" y="59.4">20</text>
<text x="225.2" y="59.4">27</text>
<text x="226.5" y="56.7">5</text>
<text x="232.7" y="55.2">A6</text>
<text x="232.7" y="57.9">A7</text>
<text x="246.4" y="55.2">D6</text>
<text x="246.4" y="57.9">D7</text>
<text x="254.3" y="56.7">21</text>
<text x="26.3" y="62.1">8</text>
<text x="39.1" y="62.1">1</text>
<text x="151.8" y="64.8">27</text>
<text x="153.1" y="62.1">5</text>
<text x="157.2" y="60.6">A6</text>
<text x="157.2" y="63.2">A7</text>
<text x="157.2" y="66">A8</text>
<text x="168.2" y="60.5">D6</text>
<text x="168.2" y="63.2">D7</text>
<text x="174" y="62.1">21</text>
<text x="225.2" y="62.1">26</text>
<text x="225.2" y="64.8">23</text>
<text x="232.7" y="60.6">A8</text>
<text x="232.7" y="63.2">A9</text>
<text x="232.7" y="66">A10</text>
<text x="68" y="67.5" transform="rotate(-90 68 67.5)">6</text>
<text x="70.7" y="67.5" transform="rotate(-90 70.7 67.5)">5</text>
<text x="73.4" y="67.5" transform="rotate(-90 73.4 67.5)">4</text>
<text x="76.1" y="67.5" transform="rotate(-90 76.1 67.5)">3</text>
<text x="78.8" y="67.5" transform="rotate(-90 78.8 67.5)">2</text>
<text x="151.8" y="67.5">26</text>
<text x="151.8" y="70.1">23</text>
<text x="157.2" y="68.7">A9</text>
<text x="157.2" y="71.3">A10</text>
<text x="225.2" y="67.5">25</text>
<text x="226.5" y="70.1">4</text>
<text x="232.7" y="68.7">A11</text>
<text x="232.7" y="71.3">A12</text>
<text x="151.8" y="72.9">25</text>
<text x="153.1" y="75.6">4</text>
<text x="157.2" y="74">A11</text>
<text x="157.2" y="76.8">A12</text>
<text x="225.2" y="72.9">28</text>
<text x="226.5" y="75.6">3</text>
<text x="232.7" y="74">A13</text>
<text x="232.7" y="76.8">A14</text>
<text x="244.5" y="76.8">VCC</text>
<text x="254.3" y="75.6">32</text>
<text x="78.8" y="80.3" transform="rotate(-90 78.8 80.3)">1</text>
<text x="151.8" y="80.9">29</text>
<text x="151.8" y="78.3">28</text>
<text x="157.2" y="82.1">A14</text>
<text x="157.2" y="79.5">A13</text>
<text x="225.2" y="78.3">31</text>
<text x="225.2" y="83.7">30</text>
<text x="226.5" y="80.9">2</text>
<text x="232.7" y="79.5">A15</text>
<text x="232.7" y="82.1">A16</text>
<text x="153.1" y="86.4">3</text>
<text x="153.1" y="89">2</text>
<text x="157.2" y="87.5">A15/VPP</text>
<text x="226.5" y="86.4">1</text>
<text x="232.7" y="84.8">A17</text>
<text x="232.7" y="87.5">A18</text>
<text x="151.8" y="91.7">31</text>
<text x="157.2" y="92.9">WE512</text>
<text x="157.2" y="90.2">A16/010</text>
<text x="225.2" y="91.7">22</text>
<text x="225.2" y="94.4">24</text>
<text x="232.7" y="92.9">CE</text>
<text x="232.7" y="95.6">OE</text>
<text x="151.8" y="97.1">16</text>
<text x="157.2" y="98.3">GND</text>
<text x="225.2" y="97.1">29</text>
<text x="232.7" y="98.3">WE</text>
<text x="244.3" y="98.3">GND</text>
<text x="254.3" y="97.1">16</text>
<text x="132.8" y="102.5" transform="rotate(-90 132.8 102.5)">2</text>
<text x="135.5" y="102.5" transform="rotate(-90 135.5 102.5)">1</text>
<text x="162.4" y="134.2" transform="rotate(-90 162.4 134.2)">1</text>
<text x="165.1" y="134.2" transform="rotate(-90 165.1 134.2)">2</text>
<text x="167.8" y="134.2" transform="rotate(-90 167.8 134.2)">3</text>
<text x="189.4" y="134.2" transform="rotate(-90 189.4 134.2)">1</text>
<text x="192.1" y="134.2" transform="rotate(-90 192.1 134.2)">2</text>
<text x="194.8" y="134.2" transform="rotate(-90 194.8 134.2)">3</text>
<text x="122.7" y="145.7">15</text>
<text x="124" y="148.4">1</text>
<text x="130.2" y="149.6">D2</text>
<text x="130.2" y="146.9">D1</text>
<text x="138.4" y="149.5">Q2</text>
<text x="138.4" y="146.9">Q1</text>
<text x="146.4" y="148.4">9</text>
<text x="146.4" y="145.7">10</text>
<text x="124" y="151">2</text>
<text x="124" y="153.8">3</text>
<text x="130.2" y="152.2">D3</text>
<text x="130.2" y="154.9">D4</text>
<text x="138.4" y="154.9">Q4</text>
<text x="138.4" y="152.2">Q3</text>
<text x="146.4" y="153.8">6</text>
<text x="146.4" y="151">7</text>
<text x="122.7" y="161.8">13</text>
<text x="122.7" y="159.1">14</text>
<text x="130.2" y="160.3">WA</text>
<text x="92.3" y="163.9" transform="rotate(-90 92.3 163.9)">1</text>
<text x="95" y="163.9" transform="rotate(-90 95 163.9)">2</text>
<text x="97.7" y="163.9" transform="rotate(-90 97.7 163.9)">3</text>
<text x="124" y="167.2">4</text>
<text x="124" y="164.5">5</text>
<text x="130.2" y="165.7">RA</text>
<text x="130.2" y="163">WB</text>
<text x="122.7" y="169.9">12</text>
<text x="122.9" y="172.6">11</text>
<text x="130.2" y="168.4">RB</text>
<text x="130.2" y="173.8">GR</text>
<text x="130.2" y="171.1">GW</text>
<text x="95" y="189.4" transform="rotate(-90 95 189.4)">16</text>
<text x="95" y="201" transform="rotate(-90 95 201)">8</text>
</g>
<g font-size="1.9" fill="#808080">
<text x="97.4" y="191.9" transform="rotate(-90 97.4 191.9)">VCC</text>
<text x="97.4" y="200.8" transform="rotate(-90 97.4 200.8)">GND</text>
</g>
<g font-size="1.5" fill="#c90d0c">
<text x="37.7" y="57.4" transform="rotate(-90 37.7 57.4)">3</text>
<text x="37.7" y="54.9" transform="rotate(-90 37.7 54.9)">4</text>
<text x="30.1" y="63.2" transform="rotate(-90 30.1 63.2)">ON</text>
<text x="37.7" y="62.7" transform="rotate(-90 37.7 62.7)">1</text>
<text x="37.7" y="60.2" transform="rotate(-90 37.7 60.2)">2</text>
</g>
</svg>
